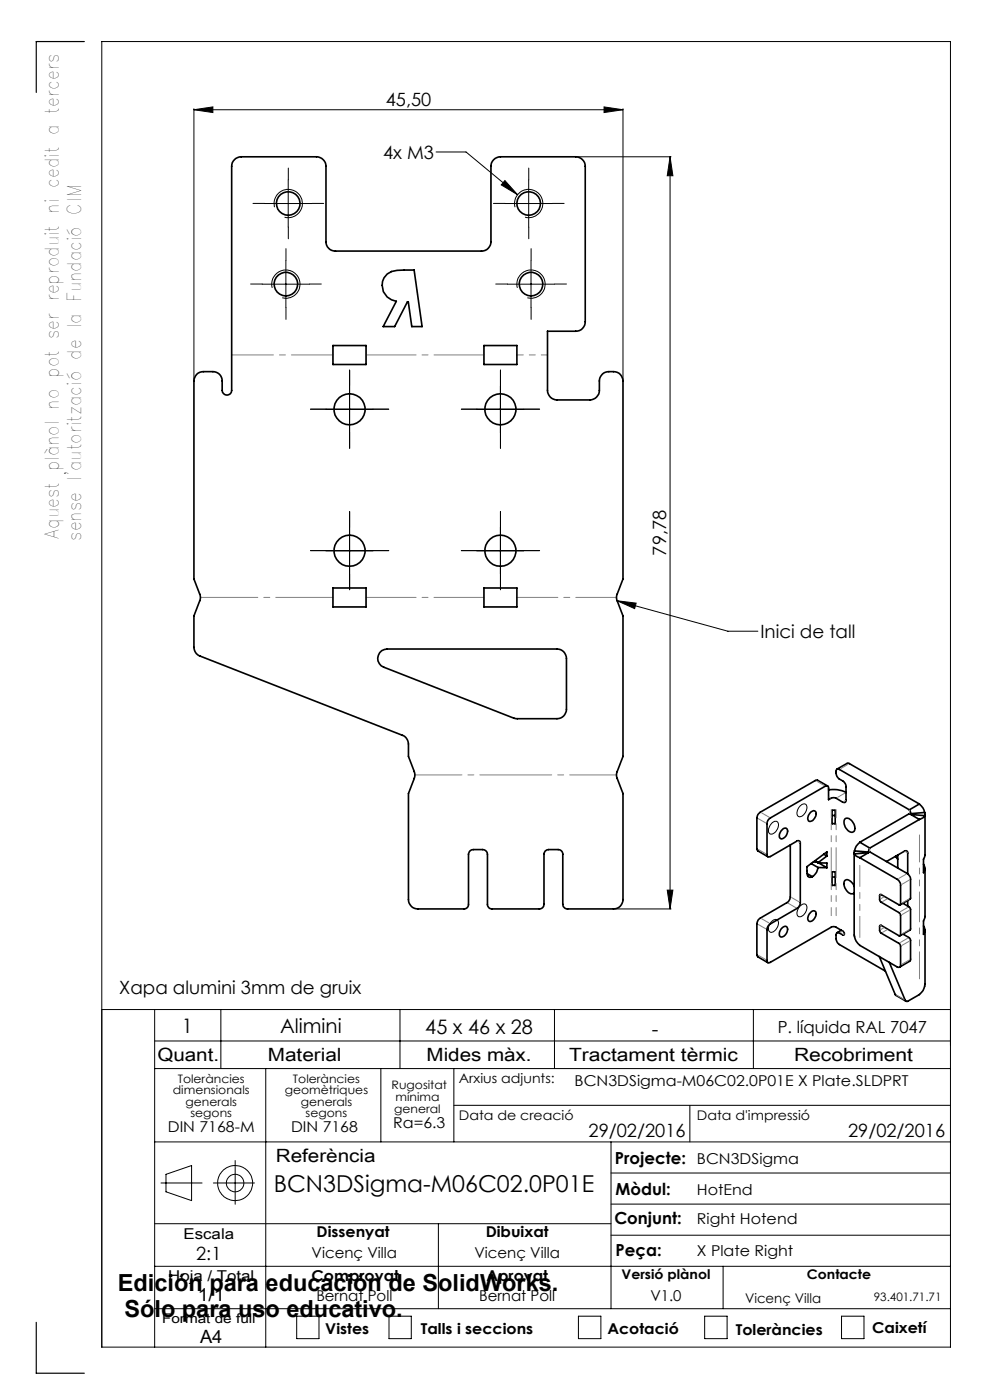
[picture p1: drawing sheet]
<svg xmlns="http://www.w3.org/2000/svg" width="210mm" height="297mm" viewBox="0 0 210 297" stroke-linecap="round" stroke-linejoin="round" font-family="sans-serif">
<g fill="none" stroke="#000" stroke-width=".21">
<path d="M41.1 23.3l4.1-.6v1.2zM41.1 23.1v57.5M41.1 23.3h91.1M61.1 38.2v10M92.5 32.2h6.3l11 9.1M107.1 38.3l2.7 3-3.5-2.1zM112.1 38.2v10M122.3 33.3h20M128.1 22.7l4.1 .6-4.1 .6zM132.2 23.1v57.5M142.1 33.3l.6 4h-1.2zM142.1 33.3v159.5"/>
<path d="M56.1 43.2h10M58.2 44a2.99 2.99 0 0 1 2.7-3.8 2.99 2.99 0 0 1 3.2 3.2 2.99 2.99 0 0 1-3.7 2.7M60.6 55.3v10M107.1 43.2h10.1M109.3 44a2.99 2.99 0 0 1 2.6-3.8 2.99 2.99 0 0 1 3.2 3.2 2.99 2.99 0 0 1-3.7 2.7M112.6 55.3v10M55.6 60.3h10.1M57.7 61.1a2.99 2.99 0 0 1 2.7-3.8 2.99 2.99 0 0 1 3.2 3.2 2.99 2.99 0 0 1-3.7 2.7M107.6 60.3h10.1M109.7 61.1a2.99 2.99 0 0 1 2.7-3.8 2.99 2.99 0 0 1 3.2 3.2 2.99 2.99 0 0 1-3.7 2.7M69.1 86.8h10M74.2 81.8v10"/>
<path d="M101.1 86.8h10M106.2 81.8v10M69.1 116.8h10M74.2 111.8v10M101.1 116.8h10M106.2 111.8v10M130.9 127.5l4 .4-.3 1.2zM130.9 127.5l23.5 6.4h6.4M163.9 174.5a.77 .77 0 0 1 1-.1 .77 .77 0 0 1 .2 1 1.51 1.51 0 0 1-1.8 1.4 1.77 1.77 0 0 1 .6-2.3zM169.8 170.9a.77 .77 0 0 1 1.1-.3 .77 .77 0 0 1 .2 1.1 1.57 1.57 0 0 1-1.8 1.5 1.76 1.76 0 0 1 .5-2.3zM130.4 192.8h11.9M141.5 188.8h1.2l-.6 4z"/>
<path d="M163.5 195.6l.2-.1a.79 .79 0 0 1 1.1-.4 .79 .79 0 0 1 .3 1.1 1.72 1.72 0 0 1-1.8 1.5 1.51 1.51 0 0 1 .2-2.1zM169.8 192.1l.1-.1a.74 .74 0 0 1 1.1-.1 .74 .74 0 0 1 .1 1.1 1.51 1.51 0 0 1-1.8 1.4 1.77 1.77 0 0 1 .5-2.3zM21.6 214.2h180M32.8 214.2v71.6M46.8 214.2v12.5M84.8 214.2v12.5M117.6 214.2v12.5M159.8 214.2v12.5M32.8 220.8h168.8M32.8 226.7h168.8M56.4 226.7v59.1M80.8 226.7v15.5"/>
<path d="M96.3 226.7v15.5M96.3 234.5h105.3M146.3 234.5v7.7M32.8 259.6h96.8M32.8 242.2h168.8M34.1 251h8.8M35.2 249.1l5.4-1.8v7.4l-5.4-1.9zM45.3 251h8.7M49.9 246.2v9.3M93 259.6v18M129.6 242.2v35.4M129.6 255.4h72"/>
<path d="M129.6 248.8h72M32.8 277.6h168.8M32.8 268.6h168.8M62.9 279.2h4.8v4.8h-4.8zM82.5 279.2h4.7v4.8h-4.7zM122.7 279.2h4.8v4.8h-4.8zM129.6 262h72M149.5 279.2h4.7v4.8h-4.7zM153.4 268.6v9M178.5 279.2h4.8v4.8h-4.8zM21.6 285.8h180v-277h-180v277"/>
<circle cx="49.9" cy="251" r="3.7"/>
<circle cx="49.9" cy="251" r="1.86"/>
</g>
<path d="M17.9 8.8h-10.2v10.8M7.7 280.5v10.8h10.2" fill="none" stroke="#000" stroke-width=".25"/>
<path d="M116.2 75.3h-6.5" fill="none" stroke="#808080" stroke-width=".21" stroke-dasharray="15.2 1.3 1.3 1.3" stroke-dashoffset="13.9"/>
<path d="M102.7 75.3h-25M77.7 126.7h25" fill="none" stroke="#808080" stroke-width=".21" stroke-dasharray="15.2 1.3 1.3 1.3" stroke-dashoffset="4.6"/>
<path d="M70.7 75.3h-21.5" fill="none" stroke="#808080" stroke-width=".21" stroke-dasharray="15.2 1.3 1.3 1.3" stroke-dashoffset="6.4"/>
<path d="M88 164.4h42.8" fill="none" stroke="#808080" stroke-width=".21" stroke-dasharray="15.2 1.3 1.3 1.3" stroke-dashoffset="5.3"/>
<path d="M42.5 126.7h28.2" fill="none" stroke="#808080" stroke-width=".21" stroke-dasharray="15.2 1.3 1.3 1.3" stroke-dashoffset="3.1"/>
<path d="M109.7 126.7h21.1" fill="none" stroke="#808080" stroke-width=".21" stroke-dasharray="15.2 1.3 1.3 1.3" stroke-dashoffset="6.6"/>
<g fill="none" stroke="#000" stroke-width=".21" stroke-dasharray="15.2 1.3 1.3 1.3">
<path d="M61.2 38.2v-2.5M112.2 38.2v-2.5M56.2 43.2h-2.5M60.7 55.3v-2.5M61.2 48.2v2.5M66.2 43.2h2.5M107.2 43.2h-2.5M112.2 48.2v2.5M112.7 55.3v-2.5M117.2 43.2h2.5M55.7 60.3h-2.5M60.7 65.3v2.5"/>
<path d="M65.7 60.3h2.5M107.7 60.3h-2.5M112.7 65.3v2.5M117.7 60.3h2.5M69.2 86.8h-3.3M74.2 81.8v-3.3M74.2 91.8v3.3M79.2 86.8h3.3M101.2 86.8h-3.3M106.2 81.8v-3.3M106.2 91.8v3.3M111.2 86.8h3.3"/>
<path d="M69.2 116.8h-3.3M74.2 111.8v-3.3M79.2 116.8h3.3M101.2 116.8h-3.3M106.2 111.8v-3.3M111.2 116.8h3.3M74.2 121.8v3.3M106.2 121.8v3.3"/>
</g>
<g fill="#000">
<path d="M41.1 23.3l4.1-.6v1.2zM128.1 22.7l4.1 .6-4.1 .6z"/>
<path d="M107.1 38.3l2.7 3-3.5-2.1zM130.9 127.5l4 .4-.3 1.2z"/>
<path d="M141.5 188.8h1.2l-.6 4zM142.1 33.3l.6 4h-1.2z"/>
</g>
<g fill="none" stroke="#000" stroke-width=".35">
<path d="M49.7 33.9l.7-.5 .8-.1h15.9a2.05 2.05 0 0 1 2 2v16a1.99 1.99 0 0 0 2.1 2h30.9a1.99 1.99 0 0 0 2-2v-16a2.05 2.05 0 0 1 2.1-2h15.9a2.05 2.05 0 0 1 2 2v33a1.99 1.99 0 0 1-2 2h-6v12.5a2.05 2.05 0 0 0 2 2h7a2.05 2.05 0 0 0 2-2v-2a1.99 1.99 0 0 1 2.1-2 2.33 2.33 0 0 1 2.8 1.3l.2 .7v42l-1.4 3.4v.7l1.4 3.8v29.8l-1.4 3.4v.7l1.4 3.7v22.5a1.99 1.99 0 0 1-2.1 2h-9.7a1.02 1.02 0 0 1-1-1v-10.6a.96 .96 0 0 0-1-1h-2a.96 .96 0 0 0-1 1v10.6a.96 .96 0 0 1-1 1h-10a.96 .96 0 0 1-1-1v-10.6a1.02 1.02 0 0 0-1-1h-2a1.02 1.02 0 0 0-1 1v10.6a.96 .96 0 0 1-1 1h-9.7a1.99 1.99 0 0 1-2.1-2v-22.5l1.4-3.5-.1-.9a9.5 9.5 0 0 1-1.3-6.4l-.3-.8-.6-.6-43.3-16.9a2.04 2.04 0 0 1-1.3-1.9v-6.6l1.4-3.8-.1-.7-1.3-3.4v-42a1.99 1.99 0 0 1 2-2h2.1a1.93 1.93 0 0 1 1.9 2v2a1.01 1.01 0 0 0 1 1 1.01 1.01 0 0 0 1-1v-47.5a1.78 1.78 0 0 1 .6-1.4zM82.1 58.1l.9-.5 1.2-.2 3.6-.1 1.7 12h-2.2l-.7-5.3h-.2l-2.7 5.3h-2.4l2.8-5.4a3.4 3.4 0 0 1-2.9-2.2 3.4 3.4 0 0 1 .9-3.6zM70.6 73.3h7v4h-7zM102.7 73.3h6.9v4h-6.9zM70.6 124.7h7v4.1h-7zM80.5 138.5l.5-.5 1.1-.3h36a1.99 1.99 0 0 1 2.1 2v10.8a1.99 1.99 0 0 1-2.1 2l-9.1-.1-27.6-10.9a1.97 1.97 0 0 1-.9-3zM102.7 124.7h6.9v4.1h-6.9zM165.7 176.2l.2-.2a.66 .66 0 0 1 1-.2 .66 .66 0 0 1 .1 1 1.32 1.32 0 0 1-1.4 1.1 1.2 1.2 0 0 1 .1-1.7zM167.6 179.2l-.1 11.6-.4 .6-5.8 3.4a1.52 1.52 0 0 0-.8 1.2l.1 6.8 2.3 1.4M172 172.3a.63 .63 0 0 1 .8-.3 .63 .63 0 0 1 .3 .9 1.58 1.58 0 0 1-1.5 1.3 1.31 1.31 0 0 1 .4-1.9zM175.6 166.8l-2.2-1.3h-.3l-11.8 6.8a1.52 1.52 0 0 0-.8 1.2l.1 6.7 .2 .3 2.1 1.2M175.8 167.6a5.7 5.7 0 0 1 3.7 .5"/>
<path d="M176.5 171.9h.7v2.9h-.7zM176.5 173h.7M177.6 163.2l2.1-1.2 .4-.1 14.9 8.7M179.3 173.7a1.86 1.86 0 0 1 2 2.1 .77 .77 0 0 1-.5 .8 .77 .77 0 0 1-.9-.4 2 2 0 0 1-.6-2.5zM182.4 178.7a2.77 2.77 0 0 0-1.1 1.8M182.4 178.7l2.1 1.2M184.5 179.9l-.3 .9M192.9 172.6l.8 .2M192.9 171.8l.3 .8M192.9 171.8l-14.9-8.6a.42 .42 0 0 0-.5 0 .42 .42 0 0 0-.2 .4 1.79 1.79 0 0 0 .7 1.7l.8 .4a1.38 1.38 0 0 1 .7 1.2v2.9a.43 .43 0 0 1-.2 .4 .43 .43 0 0 1-.5 0l-1.8-1-.7 .1-.5 .3v-2.4a.43 .43 0 0 0-.2-.5 .43 .43 0 0 0-.6 .1l-11.6 6.7a1.38 1.38 0 0 0-.7 1.3v6.5a.43 .43 0 0 0 .2 .5 .43 .43 0 0 0 .5-.1l5.7-3.3a.44 .44 0 0 1 .5 0 .44 .44 0 0 1 .2 .5v12.6a1.6 1.6 0 0 1-.7 1.2l-5.7 3.3a1.38 1.38 0 0 0-.7 1.2v6.6a.41 .41 0 0 0 .2 .4 .41 .41 0 0 0 .5-.1l13-7.5h.8l1.6 .9 .3 .4v.4h-.3l-.8-.4a.42 .42 0 0 0-.5 0 .42 .42 0 0 0-.2 .4v.8a1.6 1.6 0 0 0 .7 1.3l9.8 5.6M192.9 172.6l-10.5 6.1M192.9 172.6l2.1 1.2"/>
<path d="M193.2 172.6v.2M193.7 172.8l2.4 .2M195 170.6a2.81 2.81 0 0 1 1.1 1.8M195 173.8l-10.5 6.1M195 170.6l-2.1 1.2M196.1 173a1.48 1.48 0 0 1-1.1 .8M196.1 172.4v.6M196.1 172.4l-2.9 .2M196.2 172.8v8.6l-.3 .9v2.8a1.43 1.43 0 0 0 0-1.8M165.9 196.8a.67 .67 0 0 1 1-.1 .67 .67 0 0 1 .1 1 1.17 1.17 0 0 1-1.5 .9 1.51 1.51 0 0 1 .4-1.8zM171.2 185.3l1.1 .7M172 193.5a.67 .67 0 0 1 1-.1 .67 .67 0 0 1 0 .9 1.32 1.32 0 0 1-1.4 1.1 1.27 1.27 0 0 1 .4-1.9z"/>
<path d="M172 183.2l1.5 .8M172.5 182.8l.7 .1M172.8 182.6l.8 .5M172.9 182.6l.7 .4M173.5 184a2.7 2.7 0 0 1-1.2 2M173.5 184l1.9 .1M173.6 183.1h1.8v1M173.6 183v.1M173.6 183.1l1.8 1M174.7 181.2l.7 .4M175.4 181.6v-.9l-4.2 3.2a3.1 3.1 0 0 0 .3 2.1l.3 .1 .5-.1M175.4 181.6l-1.8 1.4"/>
<path d="M176.5 185h.7v2.9h-.7zM176.5 186.1h.7M178.5 197.3l-.9 .6M181.2 180.9v17.5a2.97 2.97 0 0 0 1.2 2.2l7.9 4.5a.44 .44 0 0 0 .5 .1 .44 .44 0 0 0 .2-.5v-4l-.1-.4-4-2.3-.3-.6v-.9l.3-.2 3.8 2.2 .3-.1v-4.3l-.1-.3-4-2.4-.3-.5v-1l.3-.1 4 2.2 .1-.2v-4a1.6 1.6 0 0 0-.7-1.3l-7.9-4.5M181.2 188.1a1.76 1.76 0 0 0-1.8-1.4 1.73 1.73 0 0 0 .4 2.5l.7 .4h.4l.3-.2M181.3 181.1a1.48 1.48 0 0 0 1.1 .9M181.3 180.5v.6M181.3 180.5l2.9 .3M184.2 180.8v.1M184.4 180.8l-3.1 .3M184.5 180.7l7.9 4.6a1.6 1.6 0 0 1 .7 1.2v4.2l-2.2 1.3M184.5 180.7l-2.1 1.3"/>
<path d="M184.5 180.7l-.1 .1M188 182.8l3.8-2.2a.42 .42 0 0 1 .5-.1 .42 .42 0 0 1 .2 .5v4.4M190 181.6l.4 .7M190.4 181.4v2.7M191.5 191.6l1.4 .8 .2 .3v4.4l-2.2 1.4M191.5 198.2l1.3 .7 .3 .3v4.5l-.2 .2-2.1 1.3M192.5 191.1v1.1M196.2 184.3v10.1l-.3 1v2.8a1.43 1.43 0 0 0 0-1.8M196.2 197.3v11.5M186.5 202.9l3.4 8.2 2.3 1.3M188.6 204.1l3.4 8.1a.41 .41 0 0 0 .7 .1l2.3-1.3a2.79 2.79 0 0 0 1.2-2.2"/>
<circle cx="61.1" cy="43.2" r="2.51"/>
<circle cx="112.2" cy="43.2" r="2.51"/>
<circle cx="60.6" cy="60.3" r="2.51"/>
<circle cx="112.6" cy="60.3" r="2.51"/>
<circle cx="74.1" cy="86.8" r="3.3"/>
<circle cx="106.1" cy="86.8" r="3.3"/>
<circle cx="74.1" cy="116.8" r="3.3"/>
<circle cx="106.1" cy="116.8" r="3.3"/>
</g>
<path d="M182.4 198.9v-15.3" fill="none" stroke="#808080" stroke-width=".21" stroke-dasharray="6.3 1.3 1.3 1.3 1.3 1.3" stroke-dashoffset="1.9"/>
<g fill="none" stroke="#808080" stroke-width=".21" stroke-dasharray="6.3 1.3 1.3 1.3 1.3 1.3">
<path d="M161.6 172.5l1.5 .9M162.4 174.6l-1.5-.9M169.7 178.8l-.5-.3M174.8 166.6l-1.6-.9M176.3 169.3l-.4-.2M177.7 169.2l1.5-.9M178.9 170.1l.5-.3M179.9 162.2l-1.5 .8M184.5 180v.6M192.9 171.8v.7M160.9 180.2l1.5 .9M161.6 194.9l1.5 .9"/>
<path d="M162.4 197l-1.5-.9M167.9 190.4l1.6 .9M168.8 192.5l-1.6-.9M178.7 197.6l-.5 .2M178.8 198.3l.3-.2M186.7 190.7l.8-.4M186.7 197.2l.8-.4M186.9 189.8l-.3 .2M186.9 196.3l-.3 .2M188.2 190.7l-1 .6M188.2 197.2l-1 .6M190.6 186.4l1.6-.9"/>
<path d="M191 193.4l1.5-.9M191 199.9l1.5-.8M191.4 191.6l1.5-.9M191.4 198.1l1.5-.9M192.5 180.9l-.5-.3M192.9 186.7l-1.5 .9M192.9 193.1l-1.5 .9M192.9 199.7l-1.5 .8M160.9 202.7l1.5 .9M190.2 211.1l1.6 .9M191.4 204.5l1.5-.8"/>
</g>
<path d="M195 177.1v30.6" fill="none" stroke="#808080" stroke-width=".21" stroke-dasharray="6.3 1.3 1.3 1.3 1.3 1.3" stroke-dashoffset=".6"/>
<path d="M176.3 171.8v22.4M177.4 194.2v-22.4" fill="none" stroke="#808080" stroke-width=".21" stroke-dasharray="6.3 1.3 1.3 1.3 1.3 1.3" stroke-dashoffset="4.6"/>
<g font-size="5">
<text x="25" y="273.9">Edición para educación de SolidWorks.</text>
<text x="26.4" y="279.4">Sólo para uso educativo.</text>
</g>
<text font-size="4.9" x="58.1" y="253">BCN3DSigma-M06C02.0P01E</text>
<g font-size="4.2">
<text x="38.6" y="219">1</text>
<text x="59.4" y="219.2">Alimini</text>
<text x="90.2" y="219.4">45 x 46 x 28</text>
<text x="138.3" y="219.7">-</text>
</g>
<g font-size="4">
<text x="12.5" y="114.2" transform="rotate(-90 12.5 114.2)">Aquest plànol no pot ser reproduit ni cedit a tercers</text>
<text x="17.2" y="114.7" transform="rotate(-90 17.2 114.7)">sense l'autorització de la Fundació CIM</text>
</g>
<g font-size="3.9">
<text x="81.8" y="22.4">45,50</text>
<text x="81.3" y="33.7">4x M3</text>
<text x="141.3" y="117.9" transform="rotate(-90 141.3 117.9)">79,78</text>
<text x="161.3" y="135.4">Inici de tall</text>
<text x="25.3" y="210.9">Xapa alumini 3mm de gruix</text>
<text x="33.4" y="225">Quant.</text>
<text x="56.8" y="225">Material</text>
<text x="90.5" y="225">Mides màx.</text>
<text x="120.7" y="225">Tractament tèrmic</text>
<text x="168.4" y="225">Recobriment</text>
<text x="124.8" y="241.3">29/02/2016</text>
<text x="179.9" y="241.3">29/02/2016</text>
<text x="58.5" y="246.5">Referència</text>
<text x="41.6" y="267.2">2:1</text>
<text x="41.9" y="276.1">1/1</text>
<text x="42.4" y="284.9">A4</text>
</g>
<g font-size="3.5">
<text x="165" y="219.2">P. líquida RAL 7047</text>
<text x="130.5" y="246.8">Projecte:</text>
<text x="130.6" y="253.4">Mòdul:</text>
<text x="130.3" y="259.8">Conjunt:</text>
<text x="130.6" y="266.4">Peça:</text>
</g>
<g font-size="3.2">
<text x="121.9" y="230.5">BCN3DSigma-M06C02.0P01E X Plate.SLDPRT</text>
<text x="83.4" y="239.3">Ra=6.3</text>
<text x="35.6" y="240.1">DIN 7168-M</text>
<text x="61.7" y="240.1">DIN 7168</text>
<text x="147.8" y="246.8">BCN3DSigma</text>
<text x="147.8" y="253.4">HotEnd</text>
<text x="38.9" y="262.9">Escala</text>
<text x="67.2" y="262.5">Dissenyat</text>
<text x="103" y="262.5">Dibuixat</text>
<text x="147.8" y="259.8">Right Hotend</text>
<text x="66.1" y="266.8">Vicenç Villa</text>
<text x="100.6" y="266.8">Vicenç Villa</text>
<text x="147.8" y="266.4">X Plate Right</text>
<text x="35.7" y="271.7">Hoja / Total</text>
<text x="66.1" y="271.7">Comprovat</text>
<text x="103.2" y="271.7">Aprovat</text>
<text x="67.1" y="276.1">Bernat Poll</text>
<text x="101.6" y="276.1">Bernat Poll</text>
<text x="138" y="276.1">V1.0</text>
<text x="69" y="283.1">Vistes</text>
<text x="89.3" y="283.1">Talls i seccions</text>
<text x="128.8" y="283.1">Acotació</text>
<text x="156.1" y="283.2">Toleràncies</text>
<text x="185" y="282.8">Caixetí</text>
</g>
<g font-size="2.8">
<text x="97.3" y="229.6">Arxius adjunts:</text>
<text x="97.3" y="237.7">Data de creació</text>
<text x="147.8" y="237.7">Data d'impressió</text>
<text x="131.8" y="271.4">Versió plànol</text>
<text x="171.2" y="271.4">Contacte</text>
<text x="34.4" y="280.7">Format de full</text>
<text x="158" y="276.3">Vicenç Villa</text>
</g>
<g font-size="2.5">
<text x="36.7" y="232.1">dimensionals</text>
<text x="37.7" y="229.6">Toleràncies</text>
<text x="60.4" y="232.1">geomètriques</text>
<text x="62.1" y="229.6">Toleràncies</text>
<text x="83.1" y="231">Rugositat</text>
<text x="83.9" y="233.5">mínima</text>
<text x="39.4" y="234.6">generals</text>
<text x="40.4" y="237.1">segons</text>
<text x="63.8" y="234.6">generals</text>
<text x="64.8" y="237.1">segons</text>
<text x="83.6" y="236.2">general</text>
<text x="185.4" y="276.1">93.401.71.71</text>
</g>
</svg>
